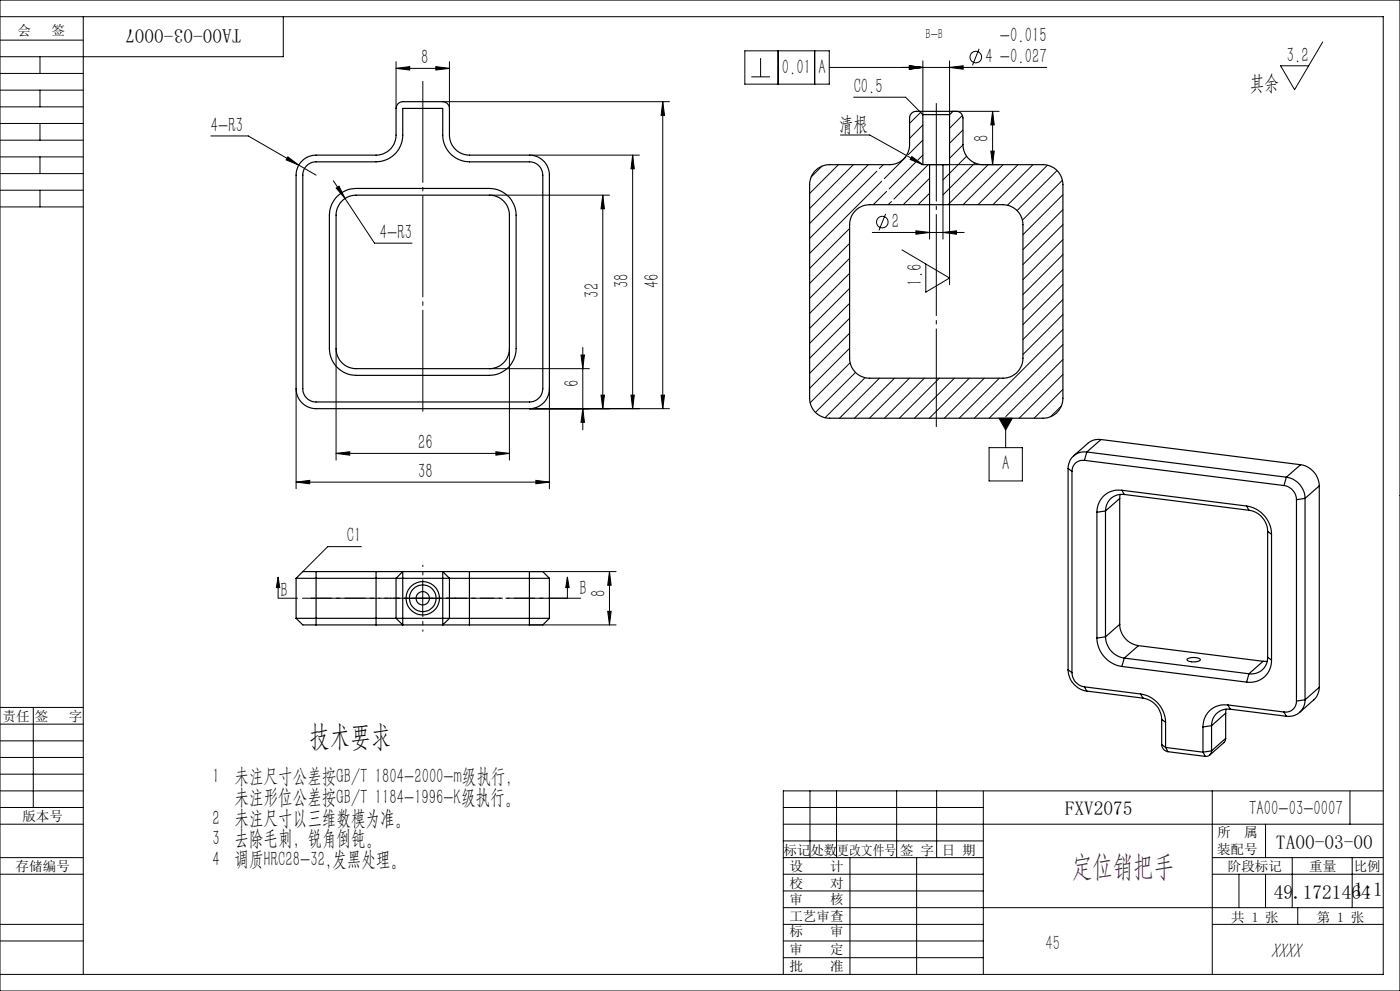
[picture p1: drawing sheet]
<svg xmlns="http://www.w3.org/2000/svg" width="420mm" height="297mm" viewBox="0 0 420 297" stroke-linecap="round" stroke-linejoin="round" font-family="sans-serif">
<g fill="none" stroke="#000" stroke-width=".35">
<path d="M275.9 33.4a2.23 2.23 0 0 0-3 1.9v8.1a6 6 0 0 1-6 6h-18a6 6 0 0 0-6 5.9v64a5.9 5.9 0 0 0 6 6h64a5.9 5.9 0 0 0 6-6v-64a6 6 0 0 0-6-5.9h-18a6 6 0 0 1-6-6v-8.1a2.23 2.23 0 0 0-3-1.9M275.9 33.4h10M275.9 33.4l1 1M276.9 34.4h8M276.9 34.4v15h2M284.9 34.4v15h-2M285.9 33.4l-1 1M90.3 48.5l1.7-1.3 2.1-.7h18.7a6 6 0 0 0 6-6v-8a2.05 2.05 0 0 1 2-2h12a2.05 2.05 0 0 1 2 2v8a6 6 0 0 0 6 6h18a6 6 0 0 1 6 6v64a5.9 5.9 0 0 1-6 6h-64a6 6 0 0 1-6-6v-64l.4-2.1zM92 49.7l1-.8 1.2-.4h18.6a8 8 0 0 0 8-8v-8h12v8a8 8 0 0 0 8 8h18a4 4 0 0 1 4 4v64a4 4 0 0 1-4 4h-64a4 4 0 0 1-4-4v-64l.5-1.8zM100.9 59.1a8.1 8.1 0 0 1 5.9-2.6h40a8 8 0 0 1 8 8v40a8 8 0 0 1-8 8h-40a8.1 8.1 0 0 1-8-8v-40l.2-1.7 .5-1.6zM278.9 49.4h4M278.9 49.4v11.9"/>
<path d="M282.9 49.4v11.9M102.3 60.5l1.7-1.3 1.4-.5 1.4-.2h40a6 6 0 0 1 6 6v40a6 6 0 0 1-6 6h-40a6 6 0 0 1-6-6v-40l.4-2.1zM278.9 61.3h4M278.9 61.3h-18a6 6 0 0 0-6 6v40a6 6 0 0 0 6 6h40a5.9 5.9 0 0 0 6-6v-40a6.1 6.1 0 0 0-6-6h-18M325.3 138a3.2 3.2 0 0 0-3.7 3.3M325.3 138l59.9 7.5M326 135.5a4.9 4.9 0 0 0-5.6 4.9M326 135.5l59.9 7.5M326 135.5l-.7 2.5M330.3 131.7l-2 .1-1.2 .5-5 4.3M330.3 131.7l-4.3 3.8M330.3 131.7l59.9 7.6"/>
<path d="M390.2 139.3a6.6 6.6 0 0 1 5.6 6.3M390.2 139.3l-4.3 3.7M320.4 140.4l1.2 .9M320.4 140.4v60.4M321.6 141.3v60.3M329.1 153.5v37.7M331.6 153.1l-2.5 .4M331.6 153.1v37.7M335.9 149.4l-4.3 3.7M335.9 149.4v37.7M336.1 148.2l-.2 1.2M336.5 146.9a6.5 6.5 0 0 0-7.4 6.6"/>
<path d="M336.5 146.9l37.5 4.8M336.5 146.9l.8 1.3M337.3 148.2a4.9 4.9 0 0 0-5.7 4.9M337.3 148.2l37.4 4.7M374 151.7a8.8 8.8 0 0 1 7.5 8.4M374 151.7l.7 1.2M374.7 152.9a6.5 6.5 0 0 1 5.6 6.4M380.3 159.3l1.2 .8M380.3 159.3v37.7M385.2 145.5a4.4 4.4 0 0 1 3.7 4.3M385.9 143a6.6 6.6 0 0 1 5.6 6.4M385.9 143l-.7 2.5"/>
<path d="M388.9 149.8v60.3M391.5 149.4l-2.6 .4M391.5 149.4v60.3M395.8 145.6l-4.3 3.8M395.8 145.6v60.4M88.8 173.3h30M88.8 173.3v12M94.8 171.3h-4l-2 2M94.8 171.3h18M94.8 171.3v16M112.8 171.3h8M112.8 171.3v16"/>
<path d="M118.8 173.3h16M118.8 173.3v12M120.8 171.3v16M120.8 171.3h12M120.8 171.3l-2 2M132.8 171.3h8M132.8 171.3v16M132.8 171.3l2 2M134.8 173.3h30M134.8 173.3v12M140.8 171.3h18M140.8 171.3v16"/>
<path d="M158.8 171.3h4l2 2M158.8 171.3v16M164.8 173.3v12M381.5 160.1v37.7M88.8 185.3h30M88.8 185.3l2 2h4M94.8 187.3h18M112.8 187.3h8M118.8 185.3h16M118.8 185.3l2 2M120.8 187.3h12M132.8 187.3h8"/>
<path d="M134.8 185.3h30M134.8 185.3l-2 2M140.8 187.3h18M164.8 185.3l-2 2h-4M329.1 191.2a8.9 8.9 0 0 0 7.4 8.5M331.6 190.8a6.6 6.6 0 0 0 5.7 6.4M331.6 190.8l-2.5 .4M335.9 187.1a6.6 6.6 0 0 0 5.6 6.4M335.9 187.1l-4.3 3.7M336.5 199.7l37.5 4.7M337.3 197.2l37.4 4.7M337.3 197.2l-.8 2.5"/>
<path d="M341.5 193.5l-4.2 3.7M341.5 193.5l37.4 4.7M356.2 197.6a3.5 3.5 0 0 1 3.9 .1 3.4 3.4 0 0 1-4 0zM378.9 198.2h1.3M378.9 198.2l-4.2 3.7M380.3 197a4.9 4.9 0 0 1-5.6 4.9M380.3 197l1.2 .8M381.5 197.8a6.4 6.4 0 0 1-7.5 6.6M320.4 200.8a6.6 6.6 0 0 0 5.6 6.3M320.4 200.8l1.2 .8M321.6 201.6a4.3 4.3 0 0 0 3.7 4.2M325.3 205.8l16.9 2.2"/>
<path d="M325.3 205.8l.7 1.3M326 207.1l16.9 2.1M342.2 208a8.8 8.8 0 0 1 7.5 8.5M342.2 208l.7 1.2M342.9 209.2a6.6 6.6 0 0 1 5.6 6.4M348.5 215.6l1.2 .9M348.5 215.6v7.6M349.7 216.5v7.5M360.9 217.9v7.5M363.5 217.5l-2.6 .4M363.5 217.5v7.5M367.7 213.7l-4.2 3.8"/>
<path d="M367.7 213.7v7.6M367.8 212.5l-.1 1.2M368.4 211.3a6.5 6.5 0 0 0-7.5 6.6M368.4 211.3l16.8 2.1M368.4 211.3l.7 1.2M369.1 212.5a4.9 4.9 0 0 0-5.6 5M369.1 212.5l16.8 2.2M374.7 201.9l-.7 2.5M385.2 213.4l.7 1.3M388.9 210.1a3.2 3.2 0 0 1-3.7 3.3M391.5 209.7a4.9 4.9 0 0 1-5.6 5M391.5 209.7l-2.6 .4"/>
<path d="M395.8 206l-.2 1.3-.8 1.8-4.9 4.4M395.8 206l-4.3 3.7M348.5 223.2a2.2 2.2 0 0 0 1.9 2.1M348.5 223.2l1.2 .8M349.7 224l11.2 1.4M349.7 224l.7 1.3M350.4 225.3l11.2 1.4M360.9 225.4l.7 1.3M363.5 225a1.64 1.64 0 0 1-1.9 1.7M363.5 225l-2.6 .4M367.7 221.3l-.5 1.3-4.3 3.7M367.7 221.3l-4.2 3.7"/>
<circle cx="126.8" cy="179.3" r="4"/>
<circle cx="126.8" cy="179.3" r="2"/>
<circle cx="126.8" cy="179.3" r="5"/>
</g>
<g fill="none" stroke="#000" stroke-width=".3">
<path d="M0 0h420v297h-420zM0 12h25M0 5h415v287h-415M12 17v5M25 5v287M85 5v12h-85M118.8 18.5v14M130.7 20l4.1 .5-4.1 .5zM134.8 18.5v14M223.4 15.2h25.4v10h-25.4zM228.2 17.4v5.6M233.4 15.2v10"/>
<path d="M244.4 15.2v10M272.8 19.7l4.1 .5-4.1 .5zM276.9 18.2v16.2M284.9 18.2v16.2M293.7 14.6l-2 5M396.8 12.6l-8.4 14.3-4.2-7.2h8.4M0 22h25M0 27h25M0 32h25M0 37h25M12 27v5M12 37v5"/>
<path d="M118.8 20.5l4.1-.5v1zM118.8 20.5h16M132.8 30.5h68M198.8 30.5l.6 4.1h-1.1zM198.8 30.5v92M225.4 23h5.6M248.8 20.2h65.2M256.1 29.1h15.6l4.2 4.3M276.2 33.7l-3.3 3.3M276.9 37.5l-4 4M284.9 20.2l4.1-.5v1zM285.9 33.4h13.9"/>
<path d="M288.7 34.6l-3.8 3.8M288.9 38.9l-4 4M297.8 33.4l.5 4h-1zM297.8 33.4v16M0 42h25M0 47h25M0 52h25M0 57h25M12 47v5M12 57v5M63.3 40.7h11.2l20.3 11.8M86.4 47l3.2 2.5-3.8-1.6z"/>
<path d="M100 54.2l12.4 18.7h11.2M100.9 56.4l.8-.6 1.8 3.7zM146.8 58.5h36M158.8 46.5h33M180.8 58.5l.5 4.1h-1zM180.8 58.5v64M189.8 46.5l.5 4.1h-1zM189.8 46.5v76M246.6 49.8l-3.3 3.3M251.5 49.4l-8.6 8.6M252.1 40.5h8.8l16 8.9M256 49.4l-13.1 13.1"/>
<path d="M260.5 49.4l-17.6 17.6M263.1 51.3l-20.2 20.2M264.5 54.3l-21.6 21.6M265 49.4l-1.2 1.1M266 57.4l-4 3.9M271.8 47.1l-6.5 6.4M273.5 46.9l3.4 2.5-3.9-1.6zM274.6 48.7l-7.9 7.9M276.9 42l-4.4 4.4M276.9 46.5l-1.5 1.4M278.4 49.4l-10.2 10.3M278.9 53.4l-7.9 7.9"/>
<path d="M278.9 57.9l-3.5 3.4M278.9 49.4h20.9M283 49.4h-.1M284.9 49.4v35.9M288.9 43.4l-4 4M290 46.8l-7.1 7.1M292.5 48.9l-9.6 9.5M296.4 49.4l-12 11.9M297.3 45.3h1l-.5 4.1zM300.9 49.4l-12 11.9M305.4 49.4l-12 11.9M309.9 49.4l-12 11.9"/>
<path d="M314.2 49.5l-12 12M317.1 51.1l-12 12M318.7 54l-12 12M318.9 58.3l-12 12M0 62h25M254.9 68.5l-12 12M254.9 73l-12 11.9M254.9 77.4l-12 12M261.7 69.7h27.5M265.7 64.1l-2 4.9M267.4 60.4l-.9 .9M270.6 74.9l14.3 8.4-7.2 4.3v-8.5"/>
<path d="M274.8 69.2l4.1 .5-4.1 .5zM278.9 61.3v10.4M282.9 69.7l4-.5v1zM282.9 61.3v10.4M318.9 62.8l-12 12M318.9 67.3l-12 12M318.9 71.8l-12 12M318.9 76.3l-12 12M254.9 81.9l-12 12M254.9 86.4l-12 12M254.9 90.9l-12 12M254.9 95.4l-12 12"/>
<path d="M254.9 99.9l-12 12M318.9 80.8l-12 12M318.9 85.3l-12 12M318.9 89.8l-12 12M318.9 94.3l-12 12M318.9 98.7l-26.6 26.6M88.8 116.5v30M100.8 104.5v33.4M146.8 110.5h30M152.8 104.5v33.4M164.8 116.5v30M174.3 106.4h1l-.5 4.1z"/>
<path d="M174.8 104.1v24.7M180.3 118.4h1l-.5 4.1zM189.3 118.4h1l-.5 4.1zM198.3 118.4h1.1l-.6 4.1zM254.9 104.4l-12 12M255 108.7l-12 12M256.6 111.6l-12 12M259.5 113.2l-12 12M263.8 113.3l-12 12M268.4 113.3l-12.1 12M272.8 113.3l-12 12M277.3 113.3l-12 12"/>
<path d="M281.8 113.3l-12 12M286.3 113.3l-12 12M290.8 113.3l-12 12M295.3 113.3l-12 12M299.8 113.3l-12 12M318.9 103.3l-22.1 22M318.9 107.7l-17.2 17.1M318.9 112.2l-13.1 13.1M318.9 116.7l-8.7 8.6M100.8 135.9l4.1-.5v1zM100.8 135.9h52M148.8 135.4l4 .5-4 .5z"/>
<path d="M158.8 122.5h42M174.8 122.5l.5 4.1h-1zM296.7 134.2h10v9.9h-10zM299.7 125.3h4l-2 3.6zM301.7 125.3v8.9M318.4 121.7l-3.2 3.2M88.8 144.5l4.1-.5v1zM88.8 144.5h76M160.8 144l4 .5-4 .5zM83.4 173l.5 3.1h-1zM83.4 173v6.3M108.4 163.8h-10.1l-7.5 7.5"/>
<path d="M121.8 179.3h10M126.8 174.3v10M158.8 171.3h26M170.2 173l.5 3.1h-1zM170.2 173v6.3M182.8 171.3l.5 4.1h-1zM182.8 171.3v16M158.8 187.3h26M182.3 183.2h1l-.5 4.1zM0 212h25M0 217h25M10 212v30"/>
<path d="M0 227h25M0 222h25M0 237h25M0 232h25M243 237v20M251 237v20M269 237v20M281 237v20M295 237v55M363.7 237v55M405 237v10M415 237h-180v55"/>
<path d="M0 247h25M0 257h25M0 242h25M235 257h60M235 252h60M235 247h180M235 242h60M255 257v35M275 257v35M363.7 257h51.3M379.7 247v10M387.7 257v15"/>
<path d="M405.7 257v15M0 277h25M0 262h25M235 272h180M235 277h60M235 267h60M235 262h60M363.7 277h51.3M363.7 262h51.3M371.7 262v10M379.7 262v10M389.3 272v5"/>
<path d="M0 282h25M235 282h60M235 287h60"/>
<circle cx="292.7" cy="17.1" r="1.73"/>
<circle cx="264.7" cy="66.6" r="1.74"/>
</g>
<path d="M170.2 179.3h-86.8" fill="none" stroke="#000" stroke-width=".3" stroke-dasharray="6.3 1.3 1.3 1.3" stroke-dashoffset=".4" stroke-linecap="butt"/>
<path d="M126.8 23.2v101.2" fill="none" stroke="#000" stroke-width=".3" stroke-dasharray="30.5 1.3 1.3 1.3" stroke-dashoffset="-1.1" stroke-linecap="butt"/>
<path d="M174.3 179.3h-82.5" fill="none" stroke="#000" stroke-width=".3" stroke-dasharray="30.5 1.3 1.3 1.3" stroke-dashoffset="8.3" stroke-linecap="butt"/>
<path d="M121.8 179.3h-5M126.8 174.3v-5M131.8 179.3h5M126.8 184.3v5" fill="none" stroke="#000" stroke-width=".3" stroke-dasharray="30.5 1.3 1.3 1.3" stroke-dashoffset="29.9" stroke-linecap="butt"/>
<path d="M280.9 128v-97.1" fill="none" stroke="#000" stroke-width=".3" stroke-dasharray="30.5 1.3 1.3 1.3" stroke-dashoffset="1" stroke-linecap="butt"/>
<g fill="#000">
<path d="M118.8 20.5l4.1-.5v1zM130.7 20l4.1 .5-4.1 .5z"/>
<path d="M272.8 19.7l4.1 .5-4.1 .5zM284.9 20.2l4.1-.5v1zM272.8 19.7l4.1 .5-4.1 .5z"/>
<path d="M100.9 56.4l2.6 3.1-1.8-3.7zM86.4 47l-.6 .9 3.8 1.6zM273.5 46.9l3.4 2.5-3.9-1.6zM299.7 125.3l2 3.6 2-3.6z"/>
<path d="M274.8 69.2l4.1 .5-4.1 .5zM282.9 69.7l4-.5v1z"/>
<path d="M174.3 106.4h1l-.5 4.1zM174.8 122.5l.5 4.1h-1zM180.8 58.5l.5 4.1h-1zM180.3 118.4h1l-.5 4.1zM189.8 46.5l.5 4.1h-1zM189.3 118.4h1l-.5 4.1zM198.8 30.5l.6 4.1h-1.1zM198.3 118.4h1.1l-.6 4.1zM297.8 33.4l.5 4h-1zM297.3 45.3h1l-.5 4.1z"/>
<path d="M100.8 135.9l4.1-.5v1zM148.8 135.4l4 .5-4 .5z"/>
<path d="M88.8 144.5l4.1-.5v1zM160.8 144l4 .5-4 .5z"/>
<path d="M170.2 173l.5 3.1h-1zM83.4 173l.5 3.1h-1z"/>
<path d="M182.8 171.3l.5 4.1h-1zM182.3 183.2h1l-.5 4.1z"/>
</g>
<text font-size="8.8" x="92.9" y="223.4">技术要求</text>
<text font-size="8.8" fill="#400040" x="321.6" y="262.6">定位销把手</text>
<text font-size="6.5" x="381.2" y="287.1">XXXX</text>
<g font-size="6.3">
<text x="300" y="12.7">-0.015</text>
<text x="126.4" y="19.2">8</text>
<text x="234.6" y="22">0.01</text>
<text x="245.5" y="22">A</text>
<text x="295.6" y="19">4 -0.027</text>
<text x="386.1" y="18.5">3.2</text>
<text x="256.1" y="27.9">C0.5</text>
<text x="374.9" y="26.8">其余</text>
<text x="63.3" y="39.5">4-R3</text>
<text x="251.6" y="39.2">清根</text>
<text x="296.5" y="42.5" transform="rotate(-90 296.5 42.5)">8</text>
<text x="114" y="71.6">4-R3</text>
<text x="267.6" y="68.4">2</text>
<text x="179.6" y="89.3" transform="rotate(-90 179.6 89.3)">32</text>
<text x="188.6" y="86.3" transform="rotate(-90 188.6 86.3)">38</text>
<text x="197.6" y="86.3" transform="rotate(-90 197.6 86.3)">46</text>
<text x="276.5" y="85.6" transform="rotate(-90 276.5 85.6)">1.6</text>
<text x="173.6" y="116" transform="rotate(-90 173.6 116)">6</text>
<text x="125.4" y="134.6">26</text>
<text x="125.4" y="143.2">38</text>
<text x="300.6" y="141">A</text>
<text x="104" y="162.5">C1</text>
<text x="84.1" y="178.8">B</text>
<text x="173.8" y="178.3">B</text>
<text x="181.6" y="179" transform="rotate(-90 181.6 179)">8</text>
<text x="63.8" y="234.7">1 未注尺寸公差按GB/T 1804-2000-m级执行，</text>
<text x="70.3" y="240.9">未注形位公差按GB/T 1184-1996-K级执行。</text>
<text x="374.8" y="244.2">TA00-03-0007</text>
<text x="63.8" y="247.1">2 未注尺寸以三维数模为准。</text>
<text x="63.8" y="253.3">3 去除毛刺，锐角倒钝。</text>
<text x="63.8" y="259.5">4 调质HRC28-32,发黑处理。</text>
</g>
<text font-size="6.3" fill="#400040" x="313.6" y="284.8">45</text>
<g font-size="5.8">
<text x="72.5" y="8.5" transform="rotate(-180 72.5 8.5)">TA00-03-0007</text>
<text x="319.4" y="244.2">FXV2075</text>
<text x="382.8" y="254.4">TA00-03-00</text>
<text x="382.1" y="269.4">49.1721464</text>
<text x="406.1" y="268.4">1:1</text>
</g>
<text font-size="4.4" x="277.7" y="11.7">B-B</text>
<g font-size="4.1">
<text x="5.3" y="10.6">会</text>
<text x="15.4" y="10.6">签</text>
<text x=".8" y="216.1">责任</text>
<text x="10.4" y="216.1">签</text>
<text x="20.6" y="216.1">字</text>
<text x="6.7" y="246.1">版本号</text>
<text x="365.1" y="251">所</text>
<text x="373.3" y="251">属</text>
<text x="235.1" y="256.1">标记</text>
<text x="243.1" y="256.1">处数</text>
<text x="251.2" y="256.1">更改文件号</text>
<text x="270" y="256.1">签 字</text>
<text x="282.6" y="256.1">日 期</text>
<text x="365.1" y="256">装配号</text>
<text x="4.7" y="261.1">存储编号</text>
<text x="236.8" y="260.9">设</text>
<text x="249" y="260.9">计</text>
<text x="368.4" y="260.9">阶段标记</text>
<text x="392.7" y="260.9">重量</text>
<text x="406.1" y="260.9">比例</text>
<text x="236.8" y="266.1">校</text>
<text x="249" y="266.1">对</text>
<text x="236.8" y="270.9">审</text>
<text x="249" y="270.9">核</text>
<text x="236.8" y="276.1">工艺审查</text>
<text x="236.8" y="280.7">标</text>
<text x="249" y="280.7">审</text>
<text x="369.4" y="276.4">共 1 张</text>
<text x="395" y="276.4">第 1 张</text>
<text x="236.8" y="286">审</text>
<text x="249" y="286">定</text>
<text x="236.8" y="291">批</text>
<text x="249" y="291">准</text>
</g>
</svg>
